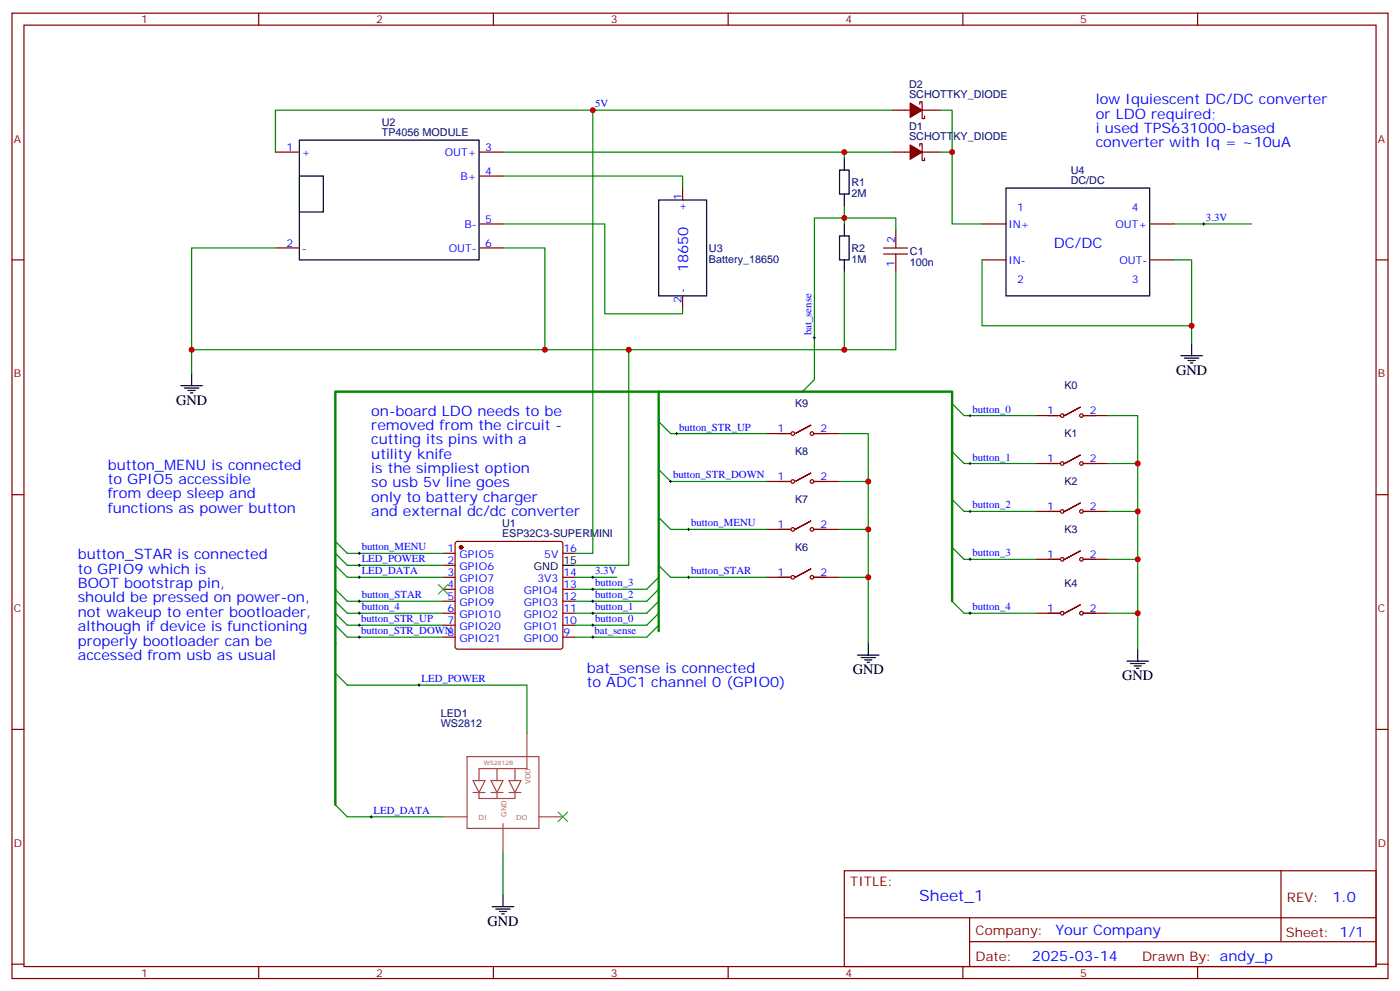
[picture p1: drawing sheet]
<svg xmlns="http://www.w3.org/2000/svg" width="412mm" height="292mm" viewBox="0 0 412 292" stroke-linecap="round" stroke-linejoin="round" font-family="sans-serif">
<g fill="none" stroke="#870000" stroke-width=".35">
<path d="M3.5 3.9h405.4v284.3h-405.4zM7.1 7.4h398.2v277.3h-398.2zM76.2 3.9v3.5M145.3 3.9v3.5M214.5 3.9v3.5M283.6 3.9v3.5M352.8 3.9v3.5M262.8 32.5h5.3M270.9 30.7v-.7h.7v4.9h.7v-.7M271.6 32.5h5.3M81.1 44.8h7.1M141.1 44.8h7.1"/>
<path d="M141.1 51.9h7.1M201.1 55.4v3.5M262.8 44.8h5.3M270.9 43v-.7h.7v5h.7v-.7M271.6 44.8h5.3M3.5 76.6h3.6M81.1 73h7.1M141.1 73h7.1M141.1 66h7.1M260.3 73.1h7M260.3 74.8h7M263.9 67.7v5.3"/>
<path d="M263.9 74.8v5.3M289.3 76.6h7M289.3 66h7M338.7 76.6h7M338.7 66h7M405.3 76.6h3.6M201.1 87.1v3.6M318.2 119.9l-4.6 2.5 4.6-2.5M225.8 127.7h7M238.8 139.3l-4.6 2.5 4.6-2.5M238.8 125.2l-4.6 2.5 4.6-2.5M239.9 127.7h7"/>
<path d="M305.2 122.4h7M305.2 136.5h7M318.2 134.1l-4.6 2.4 4.6-2.4M319.3 122.4h7M319.3 136.5h7M3.5 145.7h3.6M134.3 159.7l.5-.2h30.3l.5 .2 .2 .5v30.3l-.2 .5-.5 .2h-30.3l-.5-.2-.2-.5v-30.3zM225.8 155.9h7M225.8 141.8h7M238.8 153.5l-4.6 2.4 4.6-2.4M239.9 155.9h7M239.9 141.8h7"/>
<path d="M305.2 150.6h7M318.2 148.2l-4.6 2.4 4.6-2.4M319.3 150.6h7M405.3 145.7h3.6M130.5 163h3.6M130.5 166.5h3.6M130.5 170h3.6M130.5 173.6h3.6M130.5 177.1h3.6M165.8 163h3.5M165.8 170h3.5M165.8 173.6h3.5"/>
<path d="M165.8 177.1h3.5M225.8 170h7M238.8 167.6l-4.6 2.4 4.6-2.4M239.9 170h7M305.2 164.7h7M318.2 162.3l-4.6 2.4 4.6-2.4M318.2 178.2l-4.6 2.4 4.6-2.4M319.3 164.7h7M130.5 180.6h3.6M130.5 184.2h3.6M130.5 187.7h3.6M165.8 180.6h3.5"/>
<path d="M165.8 184.2h3.5M165.8 187.7h3.5M305.2 180.6h7M319.3 180.6h7M3.5 214.8h3.6M405.3 214.8h3.6M248.7 256.5h156.6v28.2h-156.6zM377.3 256.5v20.9M248.7 270.3h156.5M285.6 277.4h119.6M285.6 270.3v14.1M3.5 284h3.6"/>
<path d="M76.2 284.7v3.5M145.3 284.7v3.5M214.5 284.7v3.5M283.6 284.7v3.5M352.8 284.7v3.5M405.3 284h3.6"/>
<circle cx="233.5" cy="127.7" r=".53"/>
<circle cx="239.2" cy="127.7" r=".53"/>
<circle cx="312.9" cy="136.5" r=".53"/>
<circle cx="312.9" cy="122.4" r=".53"/>
<circle cx="318.6" cy="122.4" r=".53"/>
<circle cx="318.6" cy="136.5" r=".53"/>
<circle cx="233.5" cy="141.8" r=".53"/>
<circle cx="233.5" cy="155.9" r=".53"/>
<circle cx="239.2" cy="141.8" r=".53"/>
<circle cx="239.2" cy="155.9" r=".53"/>
<circle cx="312.9" cy="150.6" r=".53"/>
<circle cx="318.6" cy="150.6" r=".53"/>
<circle cx="233.5" cy="170" r=".53"/>
<circle cx="239.2" cy="170" r=".53"/>
<circle cx="312.9" cy="164.7" r=".53"/>
<circle cx="318.6" cy="164.7" r=".53"/>
<circle cx="312.9" cy="180.6" r=".53"/>
<circle cx="318.6" cy="180.6" r=".53"/>
</g>
<g fill="#870000" stroke="#870000" stroke-width=".35">
<path d="M268.1 42.7l3.5 2.1-3.5 2.1z"/>
<path d="M268.1 30.3l3.5 2.2-3.5 2.1z"/>
<circle cx="135.8" cy="161.2" r=".53"/>
</g>
<g fill="none" stroke="#000" stroke-width=".35">
<path d="M88.2 41.3h52.9v35.3h-52.9zM88.2 51.9h7v10.5h-7zM194 58.9h14.1v28.2h-14.1zM247.3 50.1h2.8v7.1h-2.8zM248.7 46.6v3.5M248.7 57.2v3.5M296.3 55.4h42.4v31.7h-42.4zM247.3 69.5h2.8v7.1h-2.8zM248.7 66v3.5M248.7 76.6v3.5M53.3 113.6h6.3M54.3 114.3h4.3"/>
<path d="M55.4 115h2.1M56.1 115.7h.7M56.4 110.1v3.5M347.8 104.8h6.4M348.9 105.5h4.2M350 106.2h2.1M350.7 106.9h.7M351 101.2v3.6M165.8 166.5h3.5M252.6 193h6.3M253.6 193.7h4.3M254.7 194.4h2.1"/>
<path d="M255.4 195.1h.7M255.8 189.4v3.6M332 194.7h6.3M333 195.4h4.3M334.1 196.1h2.1M334.8 196.9h.7M335.1 191.2v3.5M145 267.1h6.3M146 267.8h4.3M147.1 268.5h2.1M147.8 269.2h.7M148.2 263.5v3.6"/>
</g>
<g fill="none" stroke="#a64a4a" stroke-width=".35">
<path d="M155.2 215.9v10.5h-14.1v3.5M137.6 222.8h21.1v21.2h-21.1zM139.3 229.9h3.6l-1.8 3.5zM139.3 233.4h3.6M141.1 233.4v1.8h10.6v-1.8M144.6 229.9h3.6l-1.8 3.5zM144.6 233.4h3.6M146.4 226.4v3.5M146.4 233.4v1.8M149.9 229.9h3.6l-1.8 3.5zM149.9 233.4h3.6M151.7 226.4v3.5"/>
<path d="M130.5 240.6h7M148.2 242.6v1.4M148.2 244.2v7M158.9 240.6h6.9"/>
</g>
<g fill="none" stroke="#008700" stroke-width=".35">
<path d="M174.6 32.5v130.5h-5.3M262.8 32.5h-181.7v12.3M276.9 32.5h3.6v33.5h8.8M148.2 51.9h52.9v3.5M148.2 44.8h100.5v1.8M248.7 44.8h14.1M276.9 44.8h3.6M81.1 73h-24.7v37.1M148.2 66h30v26.4h22.9v-1.7M148.2 73h12.3v30h88.2v-22.9M248.7 60.7v5.3M263.9 67.7v-3.5h-24v47.6l-3.5 3.6"/>
<path d="M289.3 76.6v19.4h61.7v5.2M345.7 76.6h5.3v19.4M345.7 66h23M263.9 80.1v22.9h-15.2M56.4 103h104.1M185.2 103v63.5h-15.9M280.5 118.9l3.5 3.5h21.2M194 138.3l3.6 3.5h28.2M194 124.2l3.6 3.5h28.2M246.9 127.7h8.9v61.7M280.5 133l3.5 3.5h21.2M326.3 122.4h8.8v68.8"/>
<path d="M326.3 136.5h8.8M98.8 159.5l3.5 3.5h28.2M194 152.4l3.6 3.5h28.2M246.9 155.9h8.9M246.9 141.8h8.9M280.5 147.1l3.5 3.5h21.2M326.3 150.6h8.8M98.8 177.1l3.5 3.5h28.2M98.8 173.6l3.5 3.5h28.2M98.8 166.5l3.5 3.5h28.2M98.8 163l3.5 3.5h28.2M169.3 170h12.4"/>
<path d="M194 177.1l-3.5 3.5h-21.2M194 173.6l-3.5 3.5h-21.2M194 170l-3.5 3.6h-21.2M194 166.5l3.6 3.5h28.2M246.9 170h8.9M280.5 161.2l3.5 3.5h21.2M280.5 177.1l3.5 3.5h21.2M326.3 164.7h8.8M98.8 198.3l3.5 3.5h52.9v14.1M98.8 180.6l3.5 3.6h28.2M98.8 184.2l3.5 3.5h28.2M194 180.6l-3.5 3.6h-21.2"/>
<path d="M194 184.2l-3.5 3.5h-21.2M326.3 180.6h8.8M98.8 237.1l3.5 3.5h28.2M148.2 251.2v12.3"/>
</g>
<path d="M194 115.4h-95.2v121.7M280.5 177.1v-61.7h-86.5v70.5" fill="none" stroke="#008700" stroke-width=".71"/>
<g fill="none" stroke="#000" stroke-width=".29">
<path d="M174.3 32.5h.7M174.6 32.1v.7M354.2 66h.7M354.5 65.6v.7M239.5 99.5h.7M239.9 99.1v.7M199 127.7h.7M199.3 127.4v.7M285.4 122.4h.7M285.4 136.5h.7M285.8 122.1v.7M285.8 136.2v.7"/>
<path d="M197.2 141.8h.7M197.6 141.5v.7M202.5 155.9h.7M202.8 155.6v.7M285.4 150.6h.7M285.8 150.3v.7M105.5 177.1h.7M105.5 163h.7M105.5 166.5h.7M105.5 170h.7M105.8 162.6v.7M105.8 166.2v.7"/>
<path d="M105.8 169.7v.7M105.8 176.7v.7M174.3 173.6h.7M174.3 177.1h.7M174.3 170h.7M174.6 169.7v.7M174.6 173.2v.7M174.6 176.7v.7M202.5 170h.7M202.8 169.7v.7M285.4 164.7h.7M285.8 164.4v.7"/>
<path d="M105.5 180.6h.7M105.5 184.2h.7M105.5 187.7h.7M105.8 180.3v.7M105.8 183.8v.7M105.8 187.3v.7M174.3 180.6h.7M174.3 184.2h.7M174.3 187.7h.7M174.6 180.3v.7M174.6 183.8v.7M174.6 187.3v.7"/>
<path d="M285.4 180.6h.7M285.8 180.3v.7M123.1 201.8h.7M123.5 201.4v.7M109 240.6h.7M109.4 240.2v.7"/>
</g>
<path d="M129.1 172.2l2.8 2.8M131.9 172.2l-2.8 2.8M164.4 239.2l2.8 2.8M167.2 239.2l-2.8 2.8" fill="none" stroke="#3c3" stroke-width=".35"/>
<g fill="#c00">
<circle cx="335.1" cy="136.5" r=".88"/>
<circle cx="335.1" cy="150.6" r=".88"/>
<circle cx="335.1" cy="164.7" r=".88"/>
<circle cx="335.1" cy="180.6" r=".88"/>
<circle cx="255.8" cy="170" r=".88"/>
<circle cx="255.8" cy="155.9" r=".88"/>
<circle cx="255.8" cy="141.8" r=".88"/>
<circle cx="351" cy="96" r=".88"/>
<circle cx="280.5" cy="44.8" r=".88"/>
<circle cx="248.7" cy="44.8" r=".88"/>
<circle cx="160.5" cy="103" r=".88"/>
<circle cx="56.4" cy="103" r=".88"/>
<circle cx="248.7" cy="64.2" r=".88"/>
<circle cx="248.7" cy="103" r=".88"/>
<circle cx="185.2" cy="103" r=".88"/>
<circle cx="174.6" cy="32.5" r=".88"/>
</g>
<text font-size="4.6" fill="#00f" x="270.8" y="265.5">Sheet_1</text>
<g font-size="4.2" fill="#00f">
<text x="322.8" y="30.7">low Iquiescent DC/DC converter</text>
<text x="322.8" y="34.9">or LDO required;</text>
<text x="322.8" y="39.2">i used TPS631000-based</text>
<text x="322.8" y="43.4">converter with Iq = ~10uA</text>
<text x="310.4" y="73">DC/DC</text>
<text x="202.7" y="80.3" transform="rotate(-90 202.7 80.3)">18650</text>
<text x="109.4" y="122.4">on-board LDO needs to be</text>
<text x="109.4" y="126.6">removed from the circuit -</text>
<text x="109.4" y="130.9">cutting its pins with a</text>
<text x="109.4" y="135.1">utility knife</text>
<text x="31.7" y="138.3">button_MENU is connected</text>
<text x="31.7" y="142.5">to GPIO5 accessible</text>
<text x="109.4" y="139.3">is the simpliest option</text>
<text x="109.4" y="143.6">so usb 5v line goes</text>
<text x="31.7" y="146.8">from deep sleep and</text>
<text x="109.4" y="147.8">only to battery charger</text>
<text x="31.7" y="151">functions as power button</text>
<text x="109.4" y="152">and external dc/dc converter</text>
<text x="22.9" y="164.7">button_STAR is connected</text>
<text x="22.9" y="169">to GPIO9 which is</text>
<text x="22.9" y="173.2">BOOT bootstrap pin,</text>
<text x="22.9" y="177.4">should be pressed on power-on,</text>
<text x="22.9" y="181.7">not wakeup to enter bootloader,</text>
<text x="22.9" y="185.9">although if device is functioning</text>
<text x="22.9" y="190.1">properly bootloader can be</text>
<text x="22.9" y="194.4">accessed from usb as usual</text>
<text x="172.9" y="198.3">bat_sense is connected</text>
<text x="172.9" y="202.5">to ADC1 channel 0 (GPIO0)</text>
<text x="392.5" y="265.7">1.0</text>
<text x="310.9" y="275.3">Your Company</text>
<text x="304" y="283.1">2025-03-14</text>
</g>
<g font-size="4.2">
<text x="346.4" y="110.4">GND</text>
<text x="51.9" y="119.2">GND</text>
<text x="251.2" y="198.6">GND</text>
<text x="330.6" y="200.4">GND</text>
<text x="143.6" y="272.7">GND</text>
</g>
<g font-size="3.9" fill="#800">
<text x="250.5" y="261.1">TITLE:</text>
<text x="379.1" y="265.7">REV:</text>
<text x="287.4" y="275.3">Company:</text>
<text x="378.7" y="275.9">Sheet: 1/1</text>
<text x="287.4" y="282.9">Date:</text>
<text x="336.4" y="283">Drawn By: andy_p</text>
</g>
<g font-size="3.2" fill="#800">
<text x="41.6" y="6.9">1</text>
<text x="110.8" y="6.9">2</text>
<text x="179.9" y="6.9">3</text>
<text x="249.1" y="6.9">4</text>
<text x="318.2" y="6.9">5</text>
<text x="4.1" y="42">A</text>
<text x="405.9" y="42">A</text>
<text x="4.1" y="111.1">B</text>
<text x="405.9" y="111.1">B</text>
<text x="4.1" y="180.3">C</text>
<text x="405.9" y="180.3">C</text>
<text x="4.1" y="249.4">D</text>
<text x="405.9" y="249.4">D</text>
<text x="41.6" y="287.7">1</text>
<text x="110.8" y="287.7">2</text>
<text x="179.9" y="287.7">3</text>
<text x="249.1" y="287.7">4</text>
<text x="318.2" y="287.7">5</text>
</g>
<g font-size="3.2" fill="#000080">
<text x="267.8" y="28.9">SCHOTTKY_DIODE</text>
<text x="267.8" y="25.9">D2</text>
<text x="112.5" y="40">TP4056 MODULE</text>
<text x="112.5" y="37">U2</text>
<text x="267.8" y="41.3">SCHOTTKY_DIODE</text>
<text x="267.8" y="38.2">D1</text>
<text x="315.4" y="51.3">U4</text>
<text x="250.8" y="57.9">2M</text>
<text x="250.8" y="54.9">R1</text>
<text x="315.4" y="54.3">DC/DC</text>
<text x="208.8" y="77.3">Battery_18650</text>
<text x="208.8" y="74.3">U3</text>
<text x="250.8" y="77.3">1M</text>
<text x="250.8" y="74.3">R2</text>
<text x="268" y="75">C1</text>
<text x="268" y="78.3">100n</text>
<text x="234.2" y="119.9">K9</text>
<text x="313.6" y="114.6">K0</text>
<text x="313.6" y="128.7">K1</text>
<text x="234.2" y="134">K8</text>
<text x="313.6" y="142.8">K2</text>
<text x="234.2" y="148.1">K7</text>
<text x="147.9" y="155.2">U1</text>
<text x="147.9" y="158.2">ESP32C3-SUPERMINI</text>
<text x="313.6" y="156.9">K3</text>
<text x="234.2" y="162.2">K6</text>
<text x="313.6" y="172.8">K4</text>
<text x="129.8" y="214.1">WS2812</text>
<text x="129.8" y="211.1">LED1</text>
</g>
<g font-size="3.2" fill="#00f">
<text x="175.3" y="31.6">5V</text>
<text x="84.4" y="44.5">1</text>
<text x="88.9" y="45.9">+</text>
<text x="131" y="45.9">OUT+</text>
<text x="142.9" y="44.5">3</text>
<text x="135.6" y="52.9">B+</text>
<text x="142.9" y="51.5">4</text>
<text x="200.7" y="58.9" transform="rotate(-90 200.7 58.9)">1</text>
<text x="142.9" y="65.6">5</text>
<text x="202.1" y="62.2" transform="rotate(-90 202.1 62.2)">+</text>
<text x="299.6" y="62.1">1</text>
<text x="333.4" y="62.1">4</text>
<text x="355.2" y="65.1">3.3V</text>
<text x="136.8" y="67">B-</text>
<text x="263.6" y="71.6" transform="rotate(-90 263.6 71.6)">2</text>
<text x="297" y="67">IN+</text>
<text x="328.6" y="67">OUT+</text>
<text x="84.4" y="72.7">2</text>
<text x="88.9" y="74.1">-</text>
<text x="132.2" y="74.1">OUT-</text>
<text x="142.9" y="72.7">6</text>
<text x="297" y="77.6">IN-</text>
<text x="329.7" y="77.6">OUT-</text>
<text x="263.5" y="78.5" transform="rotate(-90 263.5 78.5)">1</text>
<text x="299.6" y="83.3">2</text>
<text x="333.4" y="83.3">3</text>
<text x="200.7" y="89.2" transform="rotate(-90 200.7 89.2)">2</text>
<text x="202.1" y="86.4" transform="rotate(-90 202.1 86.4)">-</text>
<text x="239" y="98.8" transform="rotate(-90 239 98.8)">bat_sense</text>
<text x="286.5" y="121.5">button_0</text>
<text x="308.4" y="122.1">1</text>
<text x="321" y="122.1">2</text>
<text x="200" y="126.8">button_STR_UP</text>
<text x="229.1" y="127.4">1</text>
<text x="241.7" y="127.4">2</text>
<text x="286.5" y="135.6">button_1</text>
<text x="308.4" y="136.2">1</text>
<text x="321" y="136.2">2</text>
<text x="198.3" y="140.9">button_STR_DOWN</text>
<text x="229.1" y="141.5">1</text>
<text x="241.7" y="141.5">2</text>
<text x="286.5" y="149.8">button_2</text>
<text x="203.6" y="155">button_MENU</text>
<text x="229.1" y="155.6">1</text>
<text x="241.7" y="155.6">2</text>
<text x="308.4" y="150.3">1</text>
<text x="321" y="150.3">2</text>
<text x="106.5" y="162.1">button_MENU</text>
<text x="106.5" y="165.6">LED_POWER</text>
<text x="131.9" y="162.6">1</text>
<text x="131.9" y="166.2">2</text>
<text x="135.4" y="164.4">GPIO5</text>
<text x="135.4" y="167.9">GPIO6</text>
<text x="160.3" y="164.4">5V</text>
<text x="166" y="162.6">16</text>
<text x="286.5" y="163.9">button_3</text>
<text x="308.4" y="164.4">1</text>
<text x="321" y="164.4">2</text>
<text x="106.5" y="169.2">LED_DATA</text>
<text x="131.9" y="169.7">3</text>
<text x="131.9" y="173.2">4</text>
<text x="135.4" y="171.5">GPIO7</text>
<text x="158.3" y="171.5">3V3</text>
<text x="166" y="173.2">13</text>
<text x="166" y="169.7">14</text>
<text x="175.3" y="172.7">button_3</text>
<text x="175.3" y="169.2">3.3V</text>
<text x="203.6" y="169.2">button_STAR</text>
<text x="229.1" y="169.7">1</text>
<text x="241.7" y="169.7">2</text>
<text x="106.5" y="179.7">button_4</text>
<text x="106.5" y="176.2">button_STAR</text>
<text x="131.9" y="176.7">5</text>
<text x="135.4" y="175">GPIO8</text>
<text x="135.4" y="178.5">GPIO9</text>
<text x="154.3" y="178.5">GPIO3</text>
<text x="154.3" y="175">GPIO4</text>
<text x="166" y="176.7">12</text>
<text x="175.3" y="176.2">button_2</text>
<text x="175.3" y="179.7">button_1</text>
<text x="286.5" y="179.7">button_4</text>
<text x="106.4" y="183.3">button_STR_UP</text>
<text x="131.9" y="180.3">6</text>
<text x="131.9" y="183.8">7</text>
<text x="135.4" y="182">GPIO10</text>
<text x="135.4" y="185.6">GPIO20</text>
<text x="154.3" y="185.6">GPIO1</text>
<text x="154.3" y="182">GPIO2</text>
<text x="166" y="183.8">10</text>
<text x="166" y="180.3">11</text>
<text x="175.3" y="183.3">button_0</text>
<text x="308.4" y="180.3">1</text>
<text x="321" y="180.3">2</text>
<text x="106.4" y="186.8">button_STR_DOWN</text>
<text x="131.9" y="187.3">8</text>
<text x="135.4" y="189.1">GPIO21</text>
<text x="154.3" y="189.1">GPIO0</text>
<text x="166" y="187.3">9</text>
<text x="175.1" y="186.8">bat_sense</text>
<text x="124.2" y="200.9">LED_POWER</text>
<text x="110.1" y="239.7">LED_DATA</text>
</g>
<g font-size="3.2">
<text x="157.2" y="167.9">GND</text>
<text x="166" y="166.2">15</text>
</g>
<g font-size="2.1" fill="#a54b4b">
<text x="156.3" y="230.9" transform="rotate(-90 156.3 230.9)">VDD</text>
<text x="140.9" y="241.5">DI</text>
<text x="149.2" y="240.7" transform="rotate(-90 149.2 240.7)">GND</text>
<text x="152.1" y="241.5">DO</text>
</g>
<text font-size="1.8" fill="#a54b4b" x="142.5" y="225.3">WS2812B</text>
</svg>
